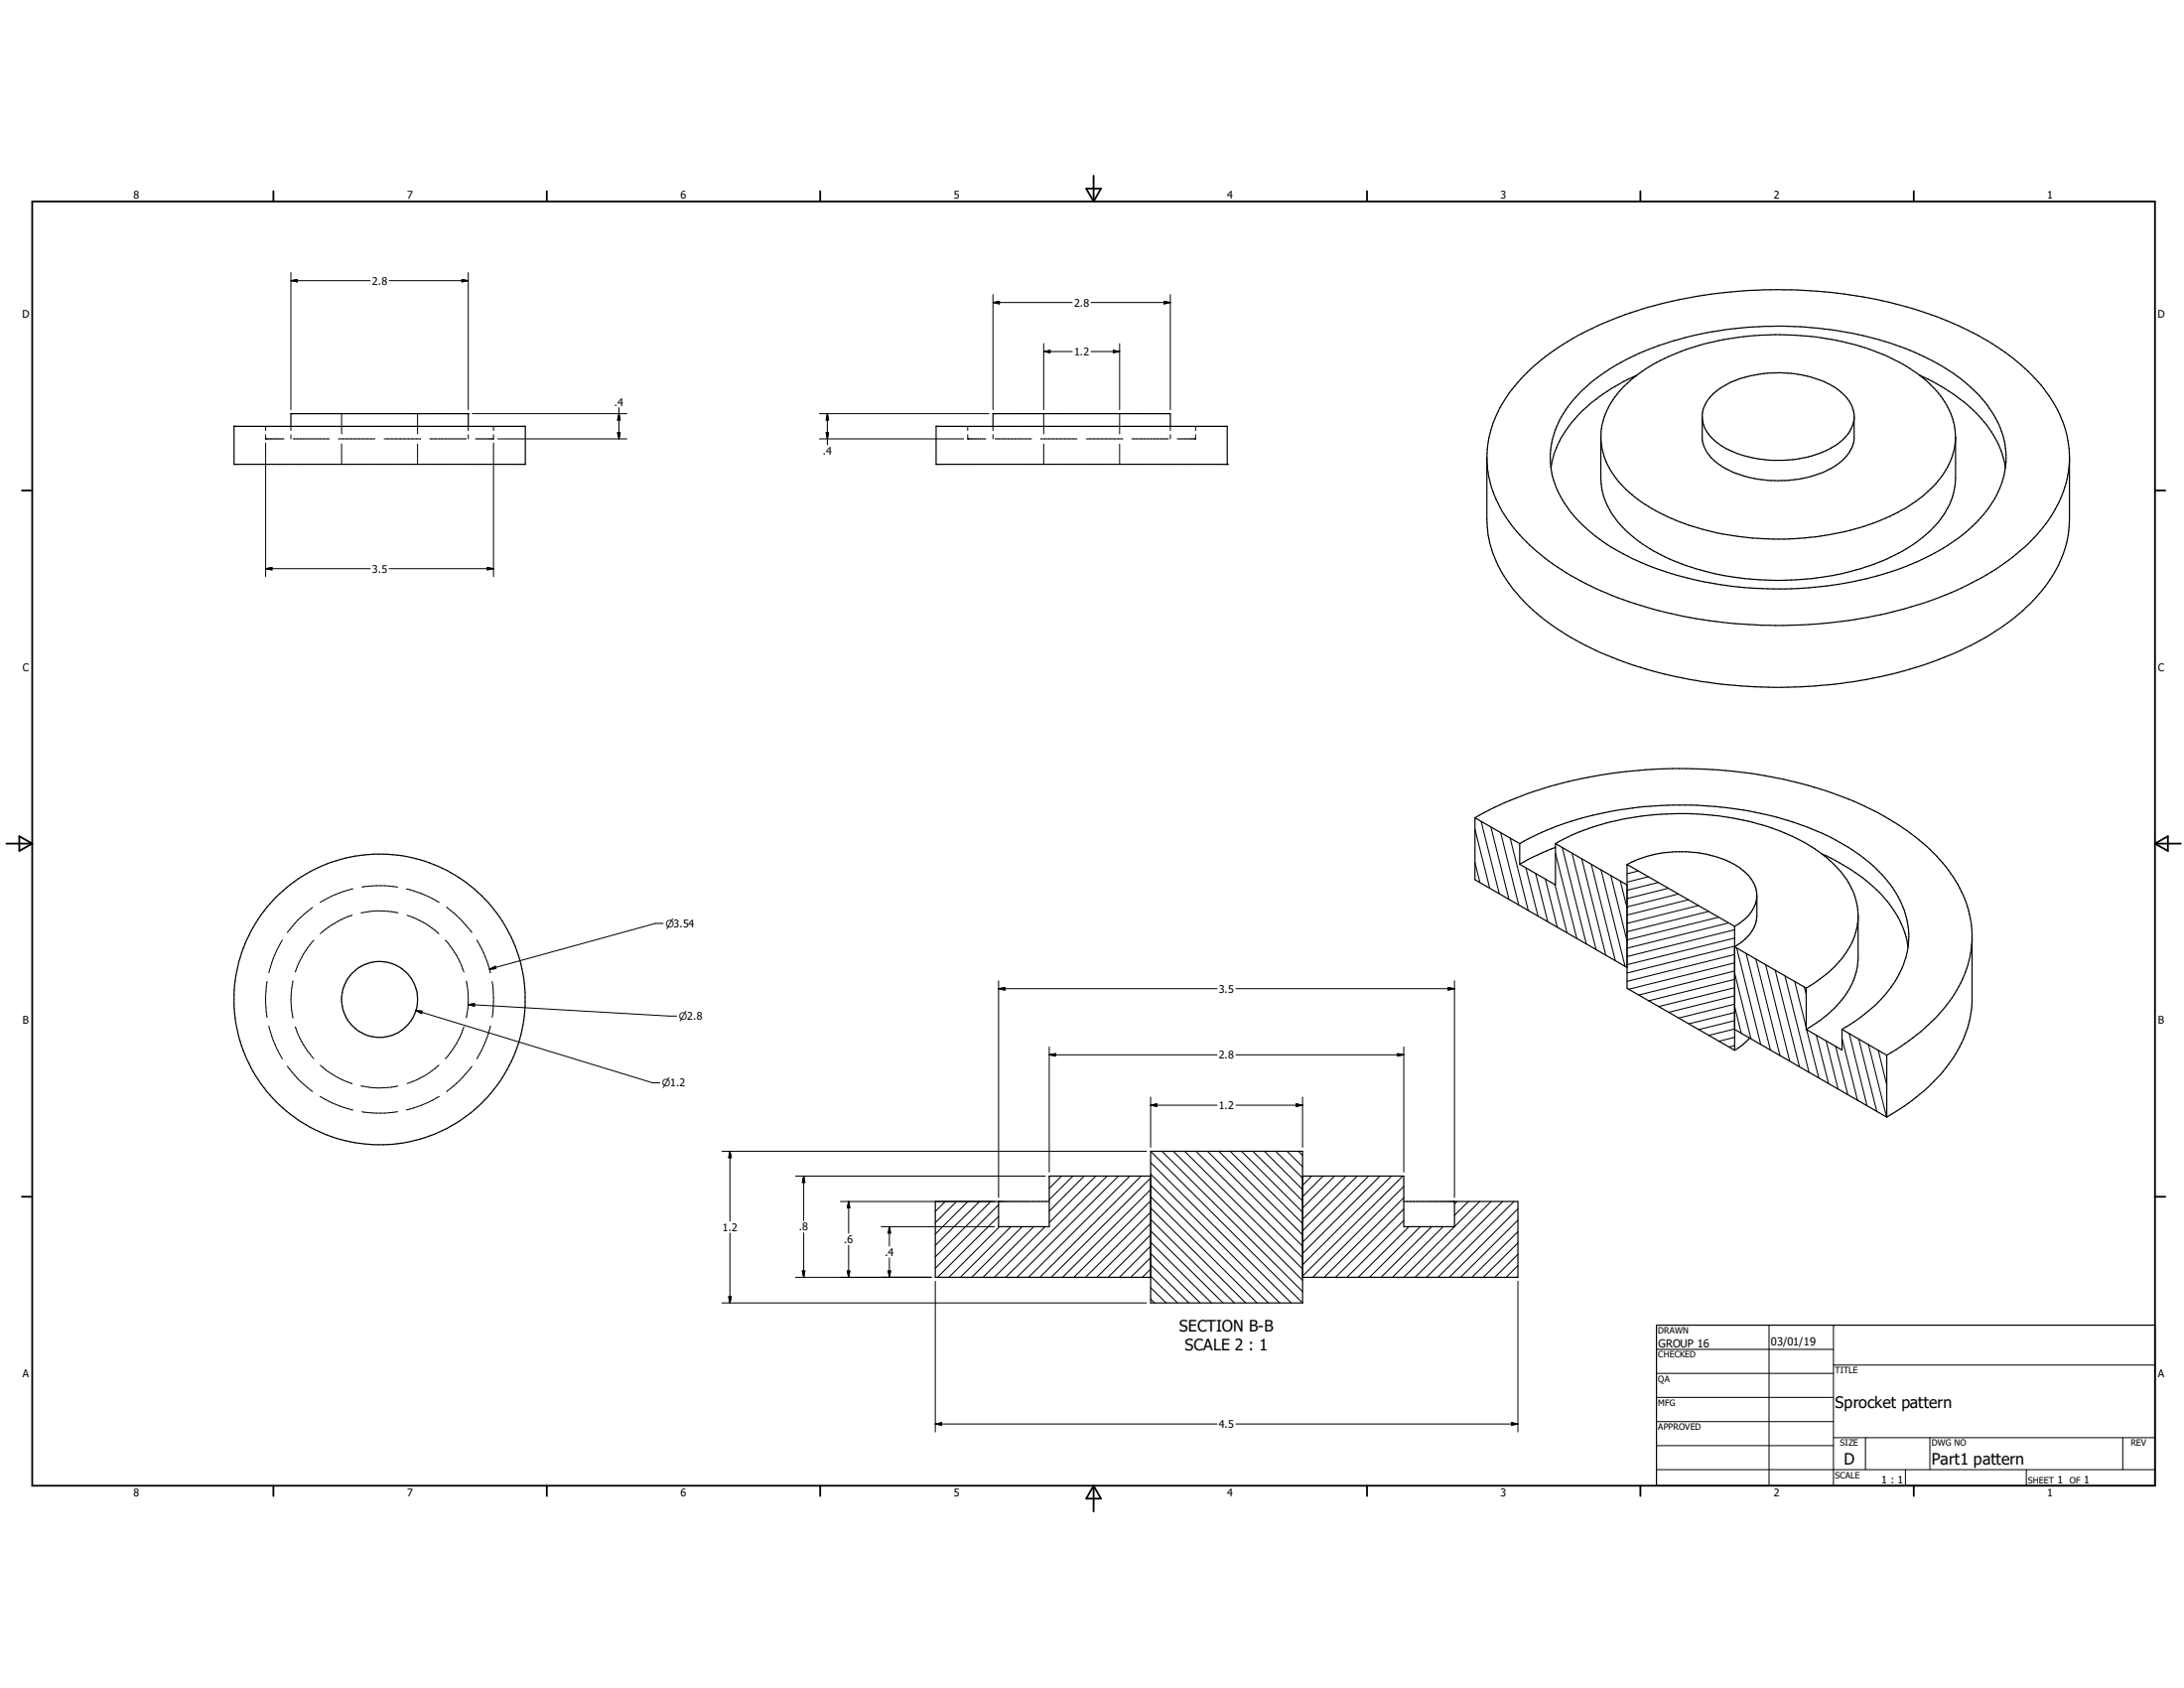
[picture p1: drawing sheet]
<svg xmlns="http://www.w3.org/2000/svg" width="279mm" height="216mm" viewBox="0 0 279 216" stroke-linecap="round" stroke-linejoin="round" font-family="sans-serif">
<g fill="none" stroke="#000" stroke-width=".13">
<path d="M37.2 34.9v17.5M37.2 35.9h10.2M37.2 35.9l.8-.2v.4zM49.8 35.9h10.1M59.1 35.7l.8 .2-.8 .2zM59.9 34.9v17.5M127 37.7v14.7M127 38.7h10.2M127 38.7l.8-.2v.4zM139.6 38.7h10.1M148.9 38.5l.8 .2-.8 .2zM149.7 37.7v14.7"/>
<path d="M34 56.1h.1M34 56.1h2.3M34 54.5v.6M34 55.6v.5M34 56.7v17.1M37.2 54.5v.6M37.2 55.6v.5M37.5 56.1h4.6M43.3 56.1h4.7M43.7 52.9v2.6M43.7 56.8v2.6M49.1 56.1h4.7"/>
<path d="M53.4 52.9v2.6M53.4 56.8v2.6M55 56.1h4.7M59.9 54.5v.6M59.9 55.6v.5M60.4 52.9h19.8M63.1 55.6v.5h-2.3M63.1 54.5v.6M63.1 56.7v17.1M63.7 56.1h16.5M79 55.3h.3l-.1 .8zM79.2 52.1v4"/>
<path d="M79.2 52.9l.1 .8h-.3zM104.8 56.1h18.5M104.8 52.9h21.7M105.7 55.3h.3l-.2 .8zM105.8 52.9l.2 .8h-.3zM105.8 52.9v4M123.8 56.1h.1M123.8 54.5v.6M123.8 55.6v.5M123.8 56.1h2.3M127 54.5v.6M127 55.6v.5"/>
<path d="M127.3 56.1h4.7M133.1 56.1h4.7M133.5 43.9v8.5M133.5 52.9v2.6M133.5 56.8v2.6M133.5 45h3.7M133.5 45l.8-.2v.3zM139 56.1h4.6M139.6 45h3.6M142.4 44.8l.8 .2-.8 .1zM143.2 43.9v8.5M143.2 52.9v2.6"/>
<path d="M143.2 56.8v2.6M144.8 56.1h4.7M149.7 54.5v.6M149.7 55.6v.5M153 55.6v.5h-2.4M153 54.5v.6M34 72.7h13.4M34 72.7l.8-.1v.3zM49.8 72.7h13.3M62.3 72.6l.8 .1-.8 .2zM40 116a15.9 15.9 0 0 0-3.2 3.3M45 117.1a11 11 0 0 0-4 2.3"/>
<path d="M45.2 113.7a14.7 14.7 0 0 0-4.2 1.7M46.2 116.8a10.9 10.9 0 0 1 4.7 0M46.3 113.5l1.9-.2h1l1.6 .2M50.8 113.5h.1M52 113.7a15 15 0 0 1 4.2 1.7M52.1 117.1a11.1 11.1 0 0 1 4 2.3M57.1 116a14.6 14.6 0 0 1 3.3 3.3M84.8 118.1h-.9l-21.3 5.9M188.7 110.3l.6 2.6M188.7 106.1l1.9 7.5M189.5 105.1l2.3 9.2M190.7 105.8l2.3 9.2"/>
<path d="M192 106.5l2.3 9.2M193.2 107.2l2.3 9.3M195.2 111l1.6 6.2M196.5 111.7l1.5 6.2M197.7 112.4l1.5 6.2M198.9 113.1l1.6 6.2M199 109.1l2.7 10.9M199.9 108.4l3 12.3M201.1 109.1l3.1 12.4M202.4 109.8l3 12.4M203.6 110.5l3.1 12.4M204.8 111.3l3.1 12.3"/>
<path d="M206.1 112l2.1 8.4M207.3 112.7l.9 3.4M208.3 110.7h-.1M209.6 111.4l-1.4 .4M210.9 112.1l-2.7 .7M212.1 112.9l-3.9 1M213.4 113.6l-5.2 1.3M214.7 114.3l-6.5 1.7M216 115.1l-7.8 1.9M217.3 115.8l-9.1 2.3M218.6 116.6l-10.4 2.6M219.9 117.3l-11.7 2.9"/>
<path d="M221.1 118.1l-12.9 3.2M221.9 120l-13.7 3.4M221.9 118.9l-13.7 3.4M34.2 125.5a13.8 13.8 0 0 0 0 4.6M34.4 131.2a14.5 14.5 0 0 0 1.7 4.2M36.1 120.2a14.6 14.6 0 0 0-1.7 4.2M36.8 136.4l.3 .4a13.5 13.5 0 0 0 2.9 2.8M37.5 125.5a11.8 11.8 0 0 0 0 4.7M37.5 130.2h.1M37.8 131.3a11.2 11.2 0 0 0 2.3 4.1M40.1 120.3a11 11 0 0 0-2.3 4M41 136.2a11 11 0 0 0 4 2.4"/>
<path d="M46.2 138.9a10.9 10.9 0 0 0 4.7 0M53.2 129.3l30.3 9.2h.9M53.2 129.3h.8l-.1 .3zM56.1 136.2a10.6 10.6 0 0 1-4 2.4M57 120.3a10.7 10.7 0 0 1 2.3 4M59.3 131.3a10.7 10.7 0 0 1-2.3 4.1M59.7 125.5a11 11 0 0 1 0 4.7M59.9 128.5l26.7 1.5M59.9 128.5l.8-.1v.3zM60.4 136.4a14.6 14.6 0 0 1-3.3 3.2M61 120.2a14.1 14.1 0 0 1 1.7 4.2M62.6 124l.8-.4v.3z"/>
<path d="M62.7 131.2a14.1 14.1 0 0 1-1.7 4.2M63 125.5a14.6 14.6 0 0 1 0 4.6M127.7 126.5h28M127.7 126.5l.9-.2v.3zM127.7 125.4v27.8M134.2 134.9h21.5M134.2 134.9l.8-.1v.3zM134.2 133.9v16M158.1 134.9h21.5M158.1 126.5h28M178.8 134.8l.8 .1-.8 .2zM179.6 133.9v16"/>
<path d="M185.3 126.3l.8 .2-.8 .1zM186.1 125.4v27.8M221.9 128.7l.9 3.4M221.9 124.5l2.1 8.4M221.9 133.7l-.7 .2M221.9 132.7l-2 .5M221.9 131.6l-3.3 .8M221.9 130.5l-4.6 1.2M221.9 129.5l-5.9 1.5M221.9 128.4l-7.2 1.8M221.9 127.4l-8.4 2.1M221.9 126.3l-9.7 2.4"/>
<path d="M221.9 125.3l-11 2.7M221.9 124.2l-12.3 3.1M221.9 123.2l-13.6 3.3M221.9 122.1l-13.7 3.4M221.9 121l-13.7 3.5M222.2 121.2l3 12.4M223.4 122l3.1 12.3M224.6 122.7l3.1 12.3M225.9 123.4l3.1 12.3M227.1 124.1l3.1 12.3M228.3 124.8l3.1 12.3M229.6 125.5l1.5 5.9"/>
<path d="M230.8 126.2l.3 1M231.1 131.7l1.6 6.2M232.4 132.4l1.5 6.2M233.6 133.1l1.5 6.2M234.8 133.8l1.6 6.2M235.6 132.8l2 7.9M236.6 132.2l2.3 9.2M237.8 132.9l2.3 9.2M239 133.6l2.3 9.3M240.3 134.3l1.1 4.4M41 140.2a13.4 13.4 0 0 0 4.2 1.8M46.3 142.2a14.1 14.1 0 0 0 4.5 0"/>
<path d="M50.8 142.2h.1M56.2 140.2a15 15 0 0 1-4.2 1.8M92.4 147.3h54.3M93.4 147.3v8.9M93.4 157.7v8.9M93.4 147.3l.2 .8h-.4zM101.8 150.4h31.9M102.8 150.4v5.7M102.8 157.7v5.7M102.8 150.4l.2 .8h-.4zM107.5 153.7h19.7M108.6 153.7v4"/>
<path d="M108.6 159.3v4.1M108.6 153.7l.1 .8h-.3zM112.7 156.9h14.5M113.8 156.9v2.5M113.8 156.9l.1 .8h-.3zM120.9 153.7l-1.2 1.2M122.4 153.7l-2.7 2.7M123.8 153.7l-4.1 4.1M125.3 153.7l-5.6 5.6M126.8 153.7l-7.1 7.1M127.7 155.6l-7.8 7.8M127.7 154.1l-8 8.1"/>
<path d="M127.9 156.9l-6.5 6.5M129.3 156.9l-6.4 6.5M130.8 156.9l-6.5 6.5M132.2 156.9l-6.4 6.5M133.7 156.9l-6.5 6.5M134.4 150.4l-.2 .2M135.8 150.4l-1.6 1.6M137.3 150.4l-3.1 3M138.7 150.4l-4.5 4.5M140.2 150.4l-6 6M141.6 150.4l-12.9 13M143.1 150.4l-13 13"/>
<path d="M144.5 150.4l-12.9 13M146 150.4l-13 13M147.2 159.4l-4 4M147.2 157.9l-5.4 5.5M147.2 156.5l-6.9 6.9M147.2 155l-8.3 8.4M147.2 153.6l-9.8 9.8M147.2 152.2l-11.3 11.2M147.2 150.7l-12.7 12.7M147.2 158.9l7.8 7.7M147.2 157.4l9.3 9.2M147.2 156l10.7 10.6"/>
<path d="M147.2 154.5l12.2 12.1M147.2 153.1l13.6 13.5M147.2 151.6l15.1 15M147.2 150.2l16.5 16.4M147.2 148.7l18 17.9M147.2 147.3l19.4 19.3M147.2 141.4h8.5M147.2 141.4l.8-.2v.3zM147.2 140.3v6.4M148.7 147.3l17.9 17.9M150.1 147.3l16.5 16.5M151.6 147.3l15 15"/>
<path d="M153 147.3l13.6 13.6M154.5 147.3l12.1 12.1M155.9 147.3l10.7 10.6M157.4 147.3l9.2 9.2M158.1 141.4h8.5M158.8 147.3l7.8 7.7M160.3 147.3l6.3 6.3M161.8 147.3l4.8 4.9M163.2 147.3l3.4 3.4M164.7 147.3l1.9 1.9M165.8 141.2l.8 .2-.8 .1zM166.1 147.3l.5 .5"/>
<path d="M166.6 140.3v6.4M167.8 150.4l-1.2 1.2M169.3 150.4l-2.7 2.7M170.7 150.4l-4.1 4.1M172.2 150.4l-5.6 5.6M173.6 150.4l-7 7M175.1 150.4l-8.5 8.5M176.5 150.4l-9.9 9.9M178 150.4l-11.4 11.4M179.5 150.4l-12.9 12.8M179.6 156.1l-7.3 7.3M179.6 154.6l-8.7 8.8"/>
<path d="M179.6 153.2l-10.2 10.2M179.6 151.7l-11.7 11.7M180.2 156.9l-6.4 6.5M181.7 156.9l-6.5 6.5M183.1 156.9l-6.4 6.5M184.6 156.9l-6.5 6.5M186.4 153.7l-.3 .3M187.9 153.7l-1.8 1.8M189.3 153.7l-9.7 9.7M190.8 153.7l-9.8 9.7M192.2 153.7l-9.7 9.7M193.7 153.7l-9.7 9.7"/>
<path d="M194.2 159l-4.4 4.4M194.2 157.5l-5.9 5.9M194.2 156.1l-7.3 7.3M194.2 154.6l-8.8 8.8M92.4 166.6h54.3M93.2 165.9h.4l-.2 .7zM101.8 163.4h17.3M102.6 162.6h.4l-.2 .8zM108.4 162.6h.3l-.1 .8zM113.6 162.6h.3l-.1 .8zM113.8 160.9v2.5M119.7 163.9v19.2"/>
<path d="M147.2 162.3l-1.1 1.1M147.2 160.9l-2.5 2.5M147.2 166.1l.5 .5M147.2 164.7l2 1.9M147.2 163.2l3.4 3.4M147.2 161.8l4.9 4.8M147.2 160.3l6.3 6.3M194.2 163.3l-.1 .1M194.2 161.9l-1.5 1.5M194.2 160.4l-3 3M194.2 163.9v19.2M211.9 172.6h22.7"/>
<path d="M211.9 175.7h22.7M211.9 178.7h22.7M226.3 169.5v20.5M234.6 174.6h41.1M234.6 169.5v20.5M119.7 182.1h36M119.7 182.1l.8-.1v.3zM158.1 182.1h36.1M193.4 182l.8 .1-.8 .2zM211.9 181.8h22.7M211.9 184.9h22.7M211.9 188h63.8"/>
<path d="M234.6 183.9h41.1M238.6 183.9v4.1M243.8 188v2M246.9 183.9v4.1M259.2 188v2M271.6 183.9v4.1"/>
</g>
<g fill="none" stroke="#000" stroke-width=".15">
<path d="M29.9 54.5h.1M29.9 54.5v4.9h37.3v-4.9M30 54.5h37.2M59.9 52.9h.1M59.9 52.9h-22.7v1.6M59.9 52.9v1.6M119.8 54.5h.1M119.8 54.5v4.9h37.2M119.8 54.5h37.2v4.9M149.7 52.9h-22.7v1.6M149.7 52.9v1.6M157 59.4h.1"/>
<path d="M195 48.1a34.5 34.5 0 0 1 14.3-8.3 60.2 60.2 0 0 1 20.7-2.7 61.4 61.4 0 0 1 13.2 1.9 37.8 37.8 0 0 1 15.8 8.1 16 16 0 0 1 5.7 10.7v8.6a15 15 0 0 1-4.2 10 32.8 32.8 0 0 1-13.2 8.2 58.9 58.9 0 0 1-16.8 3.2 61.5 61.5 0 0 1-18.4-1.8 39.4 39.4 0 0 1-15.9-7.9 17.1 17.1 0 0 1-5.8-9.7l-.2-2v-7.9a15.3 15.3 0 0 1 4.8-10.4zM202.3 50.1a28.7 28.7 0 0 1 12.6-6.7 42.8 42.8 0 0 1 6.4-1.3 55.8 55.8 0 0 1 9-.3 41.1 41.1 0 0 1 18.1 5 17.2 17.2 0 0 1 7.5 7.9 10.6 10.6 0 0 1-2.1 11.1 25.2 25.2 0 0 1-11 7 47.7 47.7 0 0 1-32.2-.6 23.6 23.6 0 0 1-9.6-6.6 10.7 10.7 0 0 1-2.2-10.2 13.7 13.7 0 0 1 3.5-5.3zM204.8 55.9v5.3a9.8 9.8 0 0 0 3.8 7.2 24.7 24.7 0 0 0 11.4 5.1 36.5 36.5 0 0 0 21.4-2 17.2 17.2 0 0 0 7.4-5.8 8.6 8.6 0 0 0 1.4-4.5v-5.3M207.8 49.4a23.5 23.5 0 0 1 11.4-5.7 36.9 36.9 0 0 1 22.2 1.8 16.3 16.3 0 0 1 7.6 6.3 8.1 8.1 0 0 1-1.1 9.7 20 20 0 0 1-9.5 5.8 32.7 32.7 0 0 1-6.8 1.4 34.4 34.4 0 0 1-19.3-3.1 14.2 14.2 0 0 1-6.8-6.5 8.4 8.4 0 0 1 2-9.4zM209.4 48a25.2 25.2 0 0 0-5.6 3.4 13.6 13.6 0 0 0-5.4 8.4M219.1 50.4a12.1 12.1 0 0 1 7.9-2.7h.4a15.8 15.8 0 0 1 5.7 1 6.3 6.3 0 0 1 4 3.8l.1 .5v3.1a4.8 4.8 0 0 1-2.7 3.7 14.4 14.4 0 0 1-8.3 1.6 11.6 11.6 0 0 1-6.8-2.4 4.5 4.5 0 0 1-1.6-2.9v-3a4.2 4.2 0 0 1 1.3-2.7zM237.2 53.5a4.6 4.6 0 0 1-2.3 3.4 15 15 0 0 1-14.1 .5 5.3 5.3 0 0 1-3-3.8M245.5 48a20.9 20.9 0 0 1 9.3 7.2 11.2 11.2 0 0 1 1.8 4.6M264.7 58.8a15.3 15.3 0 0 1-4.9 10.4 35.9 35.9 0 0 1-13 7.7 60.5 60.5 0 0 1-21.4 3.1l-3.4-.2a51.6 51.6 0 0 1-21-6.2 23.6 23.6 0 0 1-9.2-8.8 13.4 13.4 0 0 1-1.6-5.8M188.7 104.6l5.7 3.3M188.7 104.6v7.9l19.5 11.2M188.7 104.6a44.7 44.7 0 0 1 12-4.6l1.6-.4a63 63 0 0 1 9.1-1.2 58 58 0 0 1 27.1 4.7 28.9 28.9 0 0 1 10.8 8.2 14.3 14.3 0 0 1 3 8.1v8.8a15.6 15.6 0 0 1-5.3 10.5 28.2 28.2 0 0 1-5.6 4.2"/>
<path d="M194.4 107.9v2.6M194.4 107.9a40.8 40.8 0 0 1 18.9-4.9 47.9 47.9 0 0 1 12.6 1.2 37.8 37.8 0 0 1 8.4 2.9 20.5 20.5 0 0 1 8 6.8 10.4 10.4 0 0 1-.7 12.8 21.1 21.1 0 0 1-6 5M199 107.9l9.2 5.3M199 107.9v5.3l-4.6-2.7M199 107.9a32.7 32.7 0 0 1 16.9-3.8 31.7 31.7 0 0 1 15.9 4.2 12.5 12.5 0 0 1 5.5 6.5l.3 1.1 .1 1.1v5.8a10.5 10.5 0 0 1-4.5 7.4l-2.1 1.5M199 108.4l-3 1.3-1.6 .8M208.2 110.6v15.8l13.7 7.9M208.2 110.6l13.7 7.9M208.2 110.6a14.6 14.6 0 0 1 7.5-1.7 13.9 13.9 0 0 1 6.8 2 5.4 5.4 0 0 1 2.1 2.5 3.8 3.8 0 0 1-1.6 4.3l-1.1 .8M221.9 118.5v15.8M224.8 114.5v2.6a4.8 4.8 0 0 1-2.6 3.8l-.3 .2 9.2 5.3M233.1 109.2a21.5 21.5 0 0 1 8.9 6.8 11.7 11.7 0 0 1 2.1 5.1"/>
<path d="M237.7 117.4a10.1 10.1 0 0 1-4.1 7.2l-2.5 1.8M221.9 131.7l19.5 11.2M223.8 132.8a6.9 6.9 0 0 1-1.9 1.5M231.1 131.7l4.5 2.6v-2.6M231.1 126.4v5.3M235.6 131.7l5.8 3.3M241.4 135v7.9M252.3 120.4a16 16 0 0 1-5.6 10.7 29.5 29.5 0 0 1-5.3 3.9M134.2 153.7h-14.5v9.7h27.5M147.2 150.4h-13v6.5h-6.5v-3.2M147.2 147.3h19.4v19.3h-19.4zM166.6 150.4h13v6.5h6.5v-3.2"/>
<path d="M179.6 153.7h14.6v9.7h-27.6M211.9 169.5h63.8v20.5h-63.8z"/>
<circle cx="48.5" cy="127.8" r="18.6"/>
<circle cx="48.5" cy="127.8" r="4.9"/>
</g>
<g fill="none" stroke="#000" stroke-width=".23">
<path d="M4.1 25.8h271.6v164.2h-271.6zM35 24.5v1.3M70 24.5v1.3M104.9 24.5v1.3M139 24.1h1.8l-.9 1.7zM139.9 22.5v3.3M174.9 24.5v1.3M209.9 24.5v1.3M244.8 24.5v1.3M2.8 62.7h1.3M275.7 62.7h1.3M.8 107.9h3.3"/>
<path d="M2.5 107l1.6 .9-1.6 .9zM275.7 107.9h3.3M275.7 107.9l1.6-.9v1.8zM2.8 153.1h1.3M275.7 153.1h1.3M35 190v1.3M70 190v1.3M104.9 190v1.3M139.9 190v3.3M139.9 190l.9 1.7h-1.8zM174.9 190v1.3M209.9 190v1.3"/>
<path d="M244.8 190v1.3"/>
</g>
<g fill="#000" stroke="#000" stroke-width=".13">
<path d="M37.2 35.9l.8-.2v.4zM59.1 35.7l.8 .2-.8 .2zM127 38.7l.8-.2v.4zM148.9 38.5l.8 .2-.8 .2zM79 55.3h.3l-.1 .8zM79.2 52.9l.1 .8h-.3zM105.7 55.3h.3l-.2 .8zM105.8 52.9l.2 .8h-.3zM133.5 45l.8-.2v.3zM142.4 44.8l.8 .2-.8 .1zM34 72.7l.8-.1v.3zM62.3 72.6l.8 .1-.8 .2z"/>
<path d="M53.2 129.3h.8l-.1 .3zM59.9 128.5l.8-.1v.3zM62.6 124l.8-.4v.3zM127.7 126.5l.9-.2v.3zM134.2 134.9l.8-.1v.3zM178.8 134.8l.8 .1-.8 .2zM185.3 126.3l.8 .2-.8 .1zM93.4 147.3l.2 .8h-.4zM102.8 150.4l.2 .8h-.4zM108.6 153.7l.1 .8h-.3zM113.8 156.9l.1 .8h-.3zM147.2 141.4l.8-.2v.3z"/>
<path d="M165.8 141.2l.8 .2-.8 .1zM93.2 165.9h.4l-.2 .7zM102.6 162.6h.4l-.2 .8zM108.4 162.6h.3l-.1 .8zM113.6 162.6h.3l-.1 .8zM119.7 182.1l.8-.1v.3zM193.4 182l.8 .1-.8 .2z"/>
</g>
<g font-size="2">
<text x="150.9" y="170.3">SECTION B-B</text>
<text x="151.6" y="172.7">SCALE 2 : 1</text>
<text x="234.8" y="180.1">Sprocket pattern</text>
<text x="235.9" y="187.3">D</text>
<text x="247.1" y="187.3">Part1 pattern</text>
</g>
<g font-size="1.4">
<text x="212.1" y="172.3">GROUP 16</text>
<text x="226.5" y="172.1">03/01/19</text>
</g>
<g font-size="1.3">
<text x="17.1" y="25.4">8</text>
<text x="52.1" y="25.4">7</text>
<text x="87.1" y="25.4">6</text>
<text x="122" y="25.4">5</text>
<text x="157" y="25.4">4</text>
<text x="192" y="25.4">3</text>
<text x="226.9" y="25.4">2</text>
<text x="261.9" y="25.4">1</text>
<text x="2.8" y="40.6">D</text>
<text x="47.6" y="36.4">2.8</text>
<text x="137.5" y="39.2">2.8</text>
<text x="276.1" y="40.6">D</text>
<text x="137.5" y="45.5">1.2</text>
<text x="78.6" y="51.9">.4</text>
<text x="105.3" y="58.2">.4</text>
<text x="47.6" y="73.2">3.5</text>
<text x="2.9" y="85.8">C</text>
<text x="276.1" y="85.8">C</text>
<text x="85.1" y="118.6">n3.54</text>
<text x="2.9" y="131">B</text>
<text x="86.8" y="130.4">n2.8</text>
<text x="156" y="127">3.5</text>
<text x="276.1" y="131">B</text>
<text x="156" y="135.4">2.8</text>
<text x="84.7" y="138.9">n1.2</text>
<text x="156" y="141.9">1.2</text>
<text x="92.5" y="157.4">1.2</text>
<text x="102.2" y="157.4">.8</text>
<text x="108" y="159">.6</text>
<text x="113.2" y="160.6">.4</text>
<text x="2.9" y="176.2">A</text>
<text x="276.1" y="176.2">A</text>
<text x="156" y="182.6">4.5</text>
<text x="17.1" y="191.4">8</text>
<text x="52.1" y="191.4">7</text>
<text x="87.1" y="191.4">6</text>
<text x="122" y="191.4">5</text>
<text x="157" y="191.4">4</text>
<text x="192" y="191.4">3</text>
<text x="226.9" y="191.4">2</text>
<text x="240.7" y="189.8">1 : 1</text>
<text x="261.9" y="191.4">1</text>
<text x="263.2" y="189.7">1</text>
<text x="266.6" y="189.7">1</text>
</g>
<g font-size="1.1">
<text x="212.1" y="170.6">DRAWN</text>
<text x="212.1" y="173.7">CHECKED</text>
<text x="212.1" y="176.7">QA</text>
<text x="212.1" y="179.8">MFG</text>
<text x="234.8" y="175.6">TITLE</text>
<text x="212.1" y="182.9">APPROVED</text>
<text x="235.4" y="185">SIZE</text>
<text x="247.1" y="185">DWG NO</text>
<text x="272.6" y="184.9">REV</text>
<text x="234.8" y="189.1">SCALE</text>
<text x="259.5" y="189.7">SHEET</text>
<text x="264.8" y="189.7">OF</text>
</g>
</svg>
